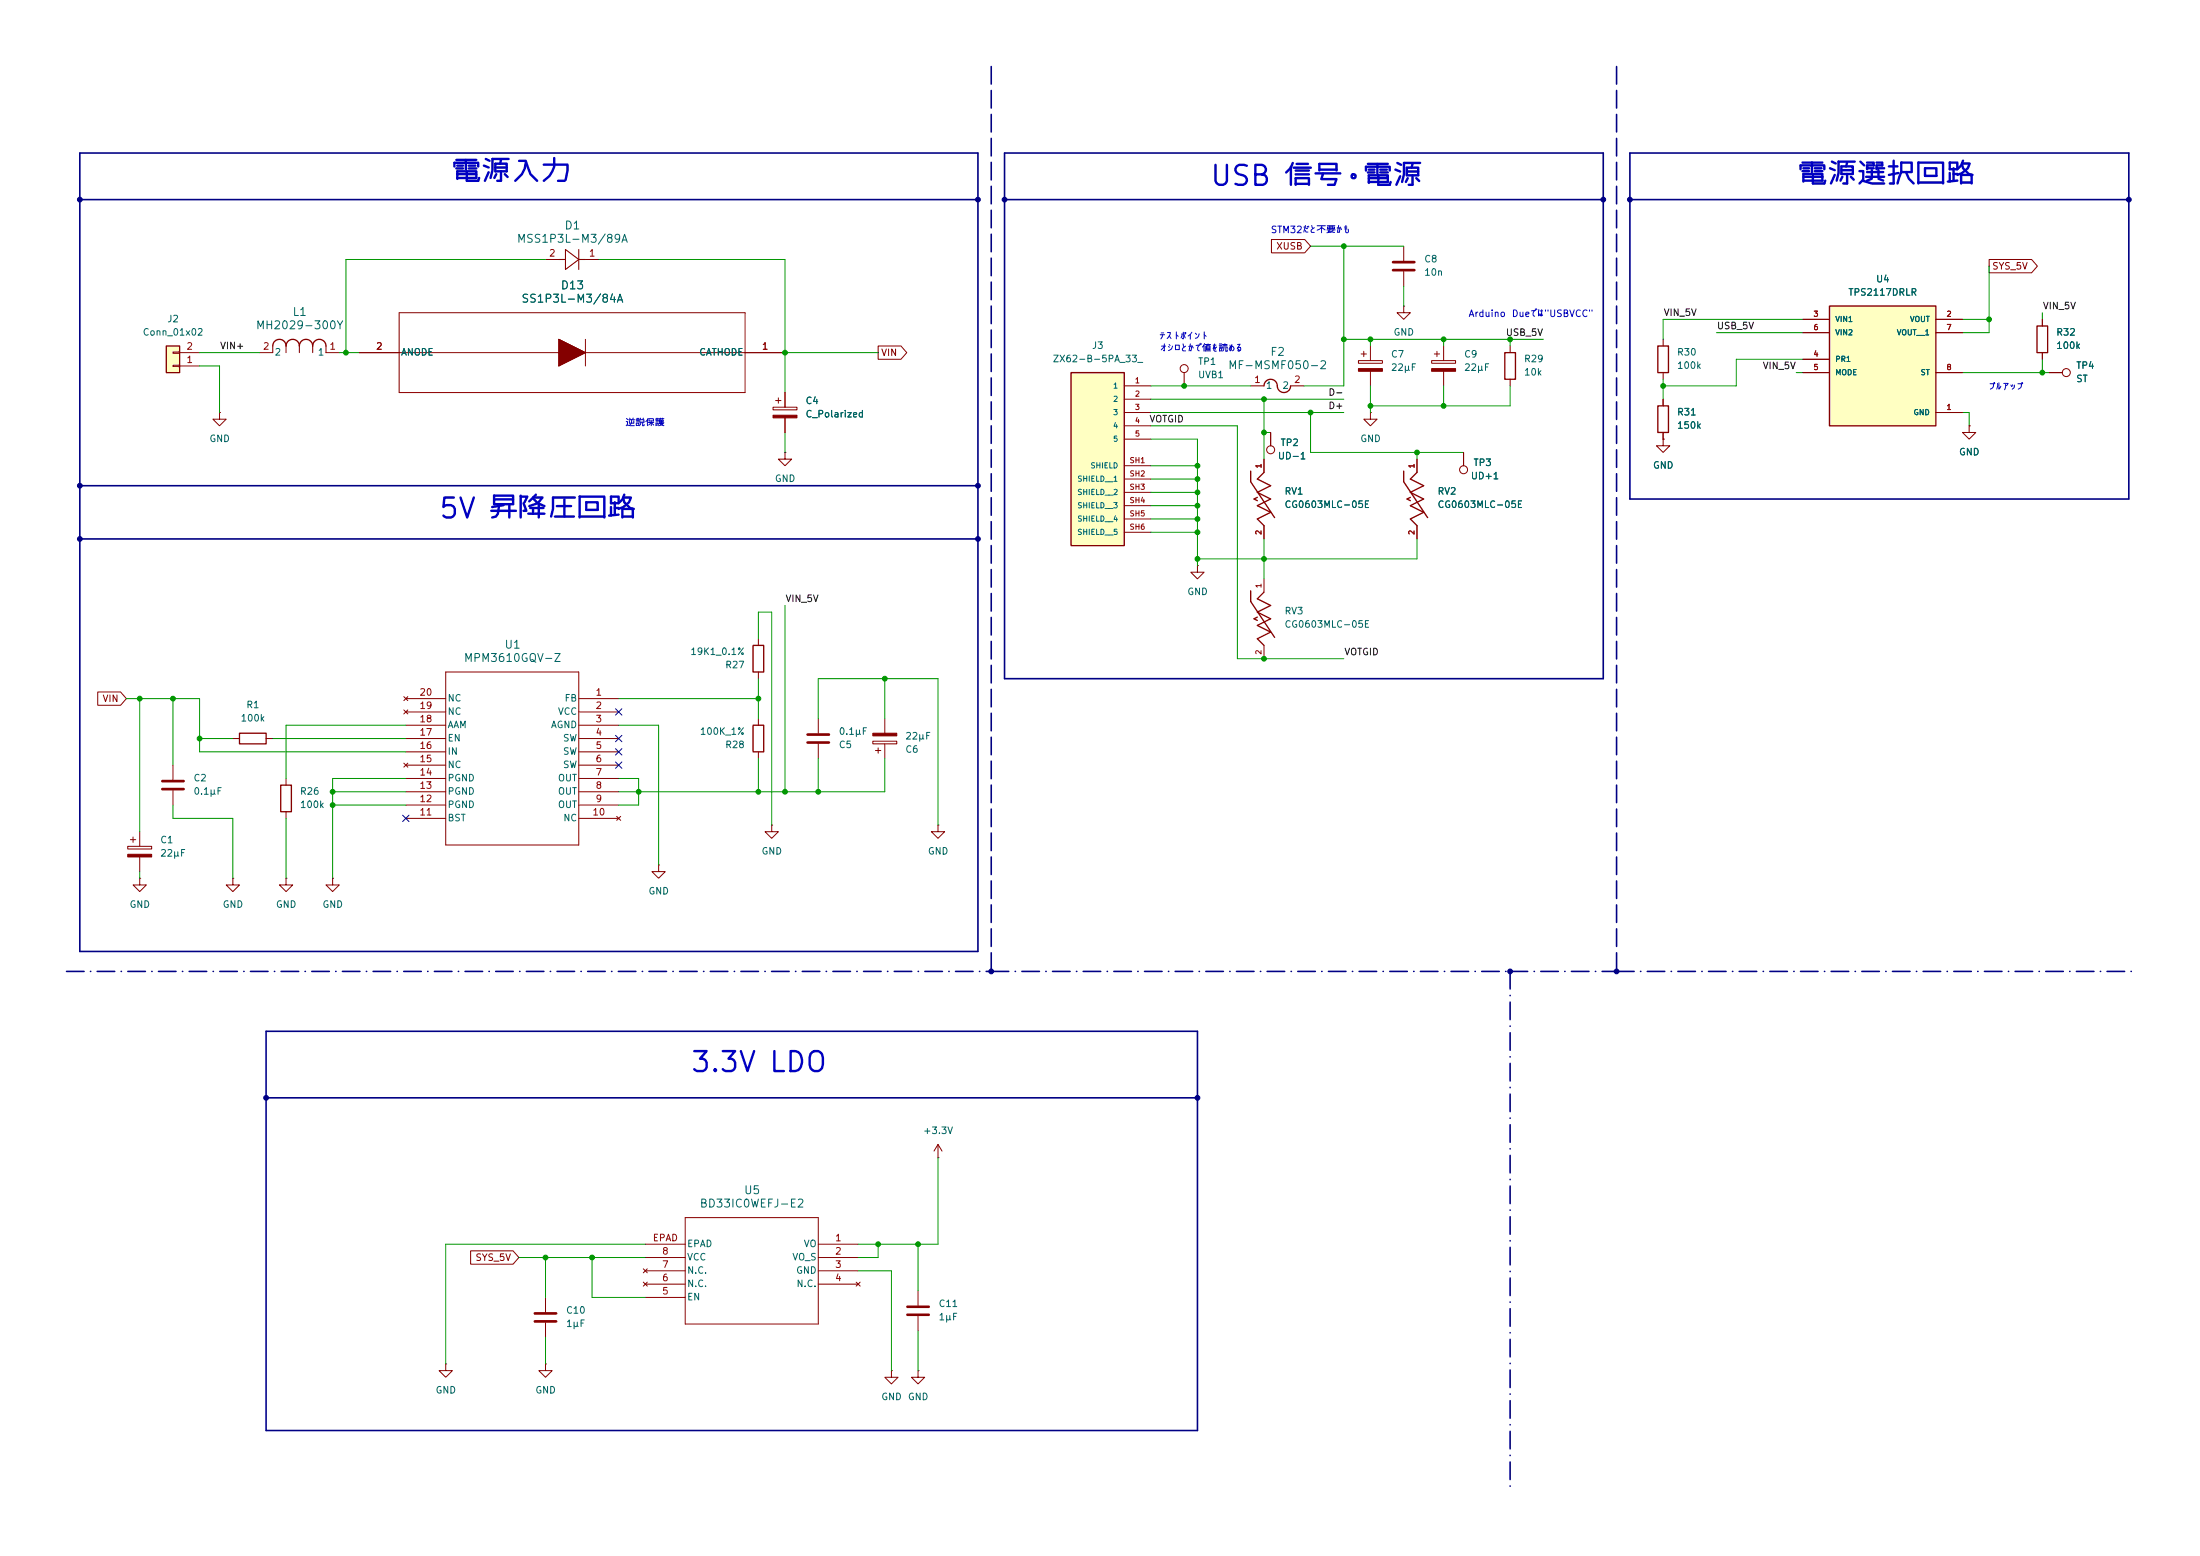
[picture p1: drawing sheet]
<svg xmlns="http://www.w3.org/2000/svg" width="420mm" height="297mm" viewBox="0 0 420 297" stroke-linecap="round" stroke-linejoin="round" font-family="sans-serif">
<g fill="none" stroke="#840000" stroke-width=".19">
<path d="M41.9 78.7v1.3h1.3l-1.3 1.3-1.3-1.3h1.3M41.9 78.7h.1M49.5 67.3h2.6M62.2 67.3h2.6M226.1 71.1v2.6M238.8 73.7h2.5M246.4 73.7h2.5M391.2 71.1h2.5M242.6 82.6v2.5M375.9 81.3v1.3h1.3l-1.3 1.2-1.3-1.2h1.3M375.9 81.3h.1M144.8 121.9v1.3"/>
<path d="M144.8 128.3v1.2M168.9 137.2v2.8M25.4 159.8v1M26.7 158.8v2.7M166.6 141.5h4.6v.5h-4.6zM167.1 143.3h1M167.6 142.7v1.1M168.9 142v2.8M179.1 157.5v1.3h1.2l-1.2 1.2-1.3-1.2h1.3M179.1 157.5h.1M24.4 161.5h4.6v.6h-4.6zM24.9 160.3h1"/>
<path d="M26.7 167.6v1.3h1.2l-1.2 1.3-1.3-1.3h1.3M26.7 167.6h.1M26.7 163.6v2.8M125.7 165.1v1.3h1.3l-1.3 1.2-1.2-1.2h1.2M125.7 165.1h.1M123.2 237.5h7.6M130.8 232.4h25.4v20.3h-25.4zM156.2 237.5h7.6M104.1 247.6v2.8M104.1 252.5v2.8M122.8 244.7l.8 .8M122.8 242.2l.8 .8"/>
<path d="M123.2 240h7.6M123.2 242.6h7.6M123.2 245.1h7.6M123.2 247.6h7.6M123.6 244.7l-.8 .8M123.6 242.2l-.8 .8M156.2 240h7.6M156.2 242.6h7.6M156.2 245.1h7.6M163.4 244.7l.8 .8M164.2 244.7l-.8 .8M85.1 260.3v1.3h1.3l-1.3 1.3-1.3-1.3h1.3"/>
<path d="M85.1 260.3h.1M104.1 260.3v1.3h1.3l-1.3 1.3-1.2-1.3h1.2M104.1 260.3h.1"/>
<circle cx="226.1" cy="70.4" r=".76"/>
<circle cx="394.5" cy="71.1" r=".76"/>
<circle cx="242.6" cy="85.9" r=".76"/>
</g>
<path d="M52.1 66a1.27 1.27 0 0 1 1.2-1.2 1.27 1.27 0 0 1 1.3 1.2 1.27 1.27 0 0 1 1.3-1.2 1.27 1.27 0 0 1 1.2 1.2 1.27 1.27 0 0 1 1.3-1.2 1.27 1.27 0 0 1 1.3 1.2 1.27 1.27 0 0 1 1.3-1.2 1.27 1.27 0 0 1 1.2 1.2M241.3 73.7a1.31 1.31 0 0 1 1.5-1.3 1.31 1.31 0 0 1 1.1 1.6 1.27 1.27 0 0 0 1.4 .9 1.27 1.27 0 0 0 1.1-1.2M143.8 123.2h2v5.1h-2z" fill="none" stroke="#840000" stroke-width=".25"/>
<path d="M52.1 66v1.3M54.6 66v1.3M57.1 66v1.3M59.7 66v1.3M62.2 66v1.3" fill="none" stroke="#840000" stroke-width=".2"/>
<g fill="#840000" stroke="#840000" stroke-width=".19">
<path d="M166.6 140h4.6v.5h-4.6z"/>
<path d="M24.4 163.1h4.6v.5h-4.6z"/>
</g>
<path d="M102.1 250.7h4.1M102.1 252.2h4.1" fill="none" stroke="#840000" stroke-width=".51"/>
<path d="M204.5 71.1h10.1v33h-10.1z" fill="#ffffc2"/>
<g fill="none" stroke="#840000" stroke-width=".25">
<path d="M204.5 71.1h10.1v33h-10.1zM388.9 62.2h2v5.1h-2zM238.8 89.9v2l4.5 6.9M240 94.9l-.6 .4 .6 .3M241.3 90.2l-1.3 1.2 2.6 1.3-2.6 1.3 2.6 1.3-2.6 1.2 2.6 1.3-2.6 1.3 1.3 1.2M268 89.9v2l4.5 6.9M269.2 94.9l-.6 .4 .6 .3M270.5 90.2l-1.3 1.2 2.6 1.3-2.6 1.3 2.6 1.3-2.6 1.2 2.6 1.3-2.6 1.3 1.3 1.2M238.8 112.8v2l4.5 6.9M240 117.8l-.6 .3 .6 .3M241.3 113l-1.3 1.3 2.6 1.3-2.6 1.2 2.6 1.3-2.6 1.3 2.6 1.3-2.6 1.2 1.3 1.3M143.8 138.4h2v5.1h-2z"/>
<path d="M53.6 149.9h2v5h-2z"/>
</g>
<g fill="none" stroke="#840000" stroke-width=".19">
<path d="M268 58.4v1.3h1.2l-1.2 1.3-1.3-1.3h1.3M268 58.4h.1M268 47v2.8M268 51.8v2.8M214.6 73.7h5.1M214.6 76.2h5.1M214.6 78.7h5.1M259.3 68.8h4.6v.5h-4.6zM259.8 67.6h1.1M260.3 67.1v1M261.6 66v2.8M261.6 70.9v2.8"/>
<path d="M389.9 61v1.2M389.9 67.3v1.3M214.6 81.3h5.1M214.6 83.8h5.1M214.6 88.9h5.1M214.6 91.4h5.1M214.6 94h5.1M214.6 96.5h5.1M214.6 99.1h5.1M241.3 87.6v2.6M270.5 87.6v2.6M214.6 101.6h5.1"/>
<path d="M228.6 108v1.2h1.3l-1.3 1.3-1.3-1.3h1.3M228.6 108h.1M241.3 100.3v2.6M241.3 110.5v2.5M270.5 100.3v2.6M77.1 135.5l.8 .8M77.1 133l.8 .7M77.5 133.4h7.6M77.5 135.9h7.6M77.5 138.4h7.6M77.9 135.5l-.8 .8M77.9 133l-.8 .7"/>
<path d="M85.1 128.3h25.4v33h-25.4zM110.5 133.4h7.6M110.5 135.9h7.6M110.5 138.4h7.6M144.8 137.2v1.2M241.3 123.2v2.5M54.6 148.6v1.3M54.6 154.9v1.3M77.1 145.7l.8 .7M77.5 141h7.6M77.5 143.5h7.6M77.5 146.1h7.6"/>
<path d="M77.5 148.6h7.6M77.5 151.1h7.6M77.5 153.7h7.6M77.5 156.2h7.6M77.9 145.7l-.8 .7M110.5 141h7.6M110.5 143.5h7.6M110.5 146.1h7.6M110.5 148.6h7.6M110.5 151.1h7.6M110.5 153.7h7.6M110.5 156.2h7.6"/>
<path d="M117.7 155.8l.8 .8M118.5 155.8l-.8 .8M144.8 143.5v1.3M147.3 157.5v1.3h1.3l-1.3 1.2-1.3-1.2h1.3M147.3 157.5h.1M44.4 167.6v1.3h1.3l-1.3 1.3-1.2-1.3h1.2M44.4 167.6h.1M54.6 167.6v1.3h1.3l-1.3 1.3-1.3-1.3h1.3M54.6 167.6h.1M63.5 167.6v1.3h1.3l-1.3 1.3-1.3-1.3h1.3M63.5 167.6h.1M179.1 218.4l-.8 1.3"/>
<path d="M179.1 218.4l.7 1.3M179.1 218.4v2.6M179.1 221h.1M175.3 246.4v2.8M175.3 251.2v2.8M170.2 261.6v1.3h1.2l-1.2 1.3-1.3-1.3h1.3M170.2 261.6h.1M175.3 261.6v1.3h1.2l-1.2 1.3-1.3-1.3h1.3M175.3 261.6h.1"/>
</g>
<path d="M265.9 50h4.1M265.9 51.6h4.1M173.2 249.4h4.1M173.2 251h4.1" fill="none" stroke="#840000" stroke-width=".51"/>
<path d="M259.3 70.4h4.6v.5h-4.6z" fill="#840000" stroke="#840000" stroke-width=".19"/>
<path d="M31.7 66h2.6v5.1h-2.6z" fill="#ffffc2"/>
<path d="M31.7 66h2.6v5.1h-2.6zM287.3 67.3h2v5.1h-2zM316.5 77.5h2v5.1h-2zM316.5 66h2v5.1h-2zM45.7 140h5.1v2h-5.1z" fill="none" stroke="#840000" stroke-width=".25"/>
<g fill="none" stroke="#840000" stroke-width=".19">
<path d="M104.1 49.5h2.6M111.8 49.5h2.5M33 69.7h1.3v.3h-1.3zM33 67.2h1.3v.2h-1.3zM34.3 69.9h3.8M34.3 67.3h3.8M261.6 78.7v1.3h1.3l-1.3 1.3-1.3-1.3h1.3M261.6 78.7h.1M273.3 68.8h4.6v.5h-4.6zM273.8 67.6h1M274.3 67.1v1M275.6 66v2.8"/>
<path d="M275.6 70.9v2.8M288.3 66v1.3M288.3 72.4v1.3M317.5 64.8v1.2M317.5 71.1v1.3M317.5 76.2v1.3M317.5 83.8v1.3h1.3l-1.3 1.3-1.3-1.3h1.3M317.5 83.8h.1M317.5 82.6v1.2M33 146.1v2.7M33 150.9v2.8M44.4 141h1.3"/>
<path d="M50.8 141h1.3"/>
</g>
<path d="M106.7 49.5h1.2M107.9 47.6l2.6 1.9-2.6 1.9zM110.5 49.5h1.3M110.5 47.6v3.8" fill="none" stroke="#840000" stroke-width=".2"/>
<path d="M31 149.1h4.1M31 150.6h4.1" fill="none" stroke="#840000" stroke-width=".51"/>
<path d="M273.3 70.4h4.6v.5h-4.6z" fill="#840000" stroke="#840000" stroke-width=".19"/>
<path d="M349.2 58.4h20.4v22.9h-20.4z" fill="#ffffc2"/>
<path d="M349.2 58.4h20.4v22.9h-20.4z" fill="none" stroke="#840000" stroke-width=".25"/>
<g fill="none" stroke="#840000" stroke-width=".19">
<path d="M76.2 59.7h66v15.2h-66zM242.7 45.7h6.4l1.1 1.3-1.1 1.3h-6.4zM379.7 49.5h8.1l1.1 1.3-1.1 1.3h-8.1zM68.6 67.3h81.3M106.7 64.8l5.1 2.5-5.1 2.6zM111.8 64.8v5.1M147.6 77.7h4.5v.5h-4.5zM148.1 76.5h1M148.6 75.9v1.1M149.9 74.9v2.8M149.9 79.8v2.8M167.6 66h4.4l1.1 1.3-1.1 1.3h-4.4z"/>
<path d="M317.5 76.2v1.3M344.2 61h5M344.2 68.6h5M344.2 71.1h5M344.2 63.5h5M369.6 78.7h5M369.6 61h5M369.6 71.1h5M369.6 63.5h5M389.9 61v1.2M389.9 67.3v1.3M391.2 71.1h2.5"/>
<path d="M149.9 86.4v1.2h1.2l-1.2 1.3-1.3-1.3h1.3M149.9 86.4h.1M241.3 87.6v2.6M242.6 82.6v2.5M270.5 87.6v2.6M279.4 86.4v2.5M317.5 83.8h.1M317.5 82.6v1.2M375.9 81.3h.1M241.3 100.3v2.6M270.5 100.3v2.6M18.7 132.1h4.3l1.1 1.3-1.1 1.2h-4.3z"/>
<path d="M156.2 137.2v2.8M156.2 142v2.8M89.8 238.8h8.1l1.2 1.2-1.2 1.3h-8.1z"/>
<circle cx="279.4" cy="89.7" r=".76"/>
</g>
<path d="M154.2 141.7h4M154.2 140.2h4" fill="none" stroke="#840000" stroke-width=".51"/>
<g fill="#840000" stroke="#840000" stroke-width=".19">
<path d="M106.7 64.8l5.1 2.5-5.1 2.6z"/>
<path d="M147.6 79.2h4.5v.6h-4.5z"/>
</g>
<path d="M15.2 38.1h171.5M15.2 29.2h171.5v152.4h-171.5zM191.8 29.2h114.3v100.3h-114.3zM191.8 38.1h114.3M311.1 38.1h95.3M311.1 29.2h95.3v66.1h-95.3zM15.2 92.7h171.5M15.2 102.9h171.5M50.8 196.9h177.8v76.1h-177.8zM50.8 209.6h177.8" fill="none" stroke="#000084" stroke-width=".3"/>
<path d="M189.2 12.7v172.7M308.6 12.7v172.7" fill="none" stroke="#000084" stroke-width=".3" stroke-dasharray="3.4 1.2"/>
<path d="M12.7 185.4h176.5M189.2 185.4h99.1M288.3 185.4v99.1M288.3 185.4h20.3M308.6 185.4h99.1" fill="none" stroke="#000084" stroke-width=".3" stroke-dasharray="3.4 1.2 .1 1.2"/>
<g fill="none" stroke="#009600" stroke-width=".19">
<path d="M104.1 49.5h-38.1v17.8M114.3 49.5h35.6v25.4M250.2 47h17.8M256.5 47v26.7h-7.6M268 54.6v3.8M379.7 50.8v12.7h-5.1M389.9 59.7v1.3M38.1 67.3h11.4M38.1 69.9h3.8v8.8M64.8 67.3h3.8M149.9 67.3h17.7M219.7 73.7h19.1"/>
<path d="M219.7 78.7h36.8M219.7 76.2h36.8M241.3 76.2v11.4M250.2 78.7v7.7h29.2M256.5 64.8h38.1M261.6 64.8v1.2M261.6 73.7v5M275.6 64.8v1.2M275.6 73.7v3.8M288.3 73.7v3.8h-26.7M288.3 64.8v1.2M317.5 72.4v3.8"/>
<path d="M327.7 63.5h16.5M342.9 71.1h1.3M344.2 61h-26.7v3.8M344.2 68.6h-12.7v5.1h-14M374.6 71.1h16.6M374.6 61h5.1M374.6 78.7h1.3v2.6M389.9 68.6v2.5M149.9 82.6v3.8M219.7 83.8h8.9v24.2M219.7 99.1h8.9M219.7 94h8.9"/>
<path d="M219.7 91.4h8.9M219.7 81.3h16.5v44.4h20.3M219.7 88.9h8.9M219.7 96.5h8.9M241.3 82.6h1.3M270.5 86.4v1.2M149.9 115.6v35.5M219.7 101.6h8.9M241.3 102.9v7.6M270.5 102.9v3.8h-41.9M24.1 133.4h14v10.1h39.4M26.7 133.4v25.4"/>
<path d="M33 133.4v12.7M77.5 138.4h-22.9v10.2M118.1 138.4h7.6v26.7M118.1 133.4h26.7M144.8 121.9v-5.1h2.5v40.7M144.8 129.5v7.7M156.2 137.2v-7.7h22.9v28M168.9 129.5v7.7M33 153.7v2.5h11.4v11.4M38.1 141h6.3M52.1 141h25.4M54.6 156.2v11.4"/>
<path d="M63.5 151.1h14M63.5 153.7h14M77.5 148.6h-14v19M118.1 148.6h3.8v5.1h-3.8M144.8 144.8v6.3M156.2 144.8v6.3M168.9 144.8v6.3h-50.8M26.7 166.4v1.2M123.2 237.5h-38.1v22.8M167.6 237.5v2.5h-3.8M175.3 237.5v8.9M179.1 221v16.5h-15.3"/>
<path d="M99.1 240h24.1M104.1 240v7.6M104.1 255.3v5M113 240v7.6h10.2M163.8 242.6h6.4v19M175.3 254v7.6"/>
</g>
<path d="M117.5 135.3l1.2 1.2M118.7 135.3l-1.2 1.2M76.9 155.6l1.2 1.2M78.1 155.6l-1.2 1.2M117.5 145.4l1.2 1.3M117.5 142.9l1.2 1.2M117.5 140.4l1.2 1.2M118.7 145.4l-1.2 1.3M118.7 142.9l-1.2 1.2M118.7 140.4l-1.2 1.2" fill="none" stroke="#000084" stroke-width=".19"/>
<g fill="#009600" stroke="#009600" stroke-width=".19">
<circle cx="241.3" cy="106.7" r=".46"/>
<circle cx="228.6" cy="106.7" r=".46"/>
<circle cx="156.2" cy="151.1" r=".46"/>
<circle cx="228.6" cy="96.5" r=".46"/>
<circle cx="228.6" cy="101.6" r=".46"/>
<circle cx="228.6" cy="99.1" r=".46"/>
<circle cx="167.6" cy="237.5" r=".46"/>
<circle cx="175.3" cy="237.5" r=".46"/>
<circle cx="149.9" cy="67.3" r=".46"/>
<circle cx="168.9" cy="129.5" r=".46"/>
<circle cx="66" cy="67.3" r=".46"/>
<circle cx="33" cy="133.4" r=".46"/>
<circle cx="26.7" cy="133.4" r=".46"/>
<circle cx="38.1" cy="141" r=".46"/>
<circle cx="144.8" cy="151.1" r=".46"/>
<circle cx="121.9" cy="151.1" r=".46"/>
<circle cx="144.8" cy="133.4" r=".46"/>
<circle cx="149.9" cy="151.1" r=".46"/>
<circle cx="63.5" cy="151.1" r=".46"/>
<circle cx="63.5" cy="153.7" r=".46"/>
<circle cx="113" cy="240" r=".46"/>
<circle cx="104.1" cy="240" r=".46"/>
<circle cx="275.6" cy="77.5" r=".46"/>
<circle cx="317.5" cy="73.7" r=".46"/>
<circle cx="288.3" cy="64.8" r=".46"/>
<circle cx="256.5" cy="47" r=".46"/>
<circle cx="256.5" cy="64.8" r=".46"/>
<circle cx="241.3" cy="82.6" r=".46"/>
<circle cx="275.6" cy="64.8" r=".46"/>
<circle cx="261.6" cy="64.8" r=".46"/>
<circle cx="261.6" cy="77.5" r=".46"/>
<circle cx="270.5" cy="86.4" r=".46"/>
<circle cx="228.6" cy="91.4" r=".46"/>
<circle cx="228.6" cy="94" r=".46"/>
<circle cx="228.6" cy="88.9" r=".46"/>
<circle cx="226.1" cy="73.7" r=".46"/>
<circle cx="250.2" cy="78.7" r=".46"/>
<circle cx="241.3" cy="76.2" r=".46"/>
<circle cx="241.3" cy="125.7" r=".46"/>
<circle cx="389.9" cy="71.1" r=".46"/>
<circle cx="379.7" cy="61" r=".46"/>
</g>
<g fill="#000084" stroke="#000084" stroke-width=".19">
<circle cx="189.2" cy="185.4" r=".46"/>
<circle cx="228.6" cy="209.6" r=".46"/>
<circle cx="186.7" cy="38.1" r=".46"/>
<circle cx="186.7" cy="92.7" r=".46"/>
<circle cx="191.8" cy="38.1" r=".46"/>
<circle cx="186.7" cy="102.9" r=".46"/>
<circle cx="15.2" cy="38.1" r=".46"/>
<circle cx="15.2" cy="102.9" r=".46"/>
<circle cx="15.2" cy="92.7" r=".46"/>
<circle cx="50.8" cy="209.6" r=".46"/>
<circle cx="311.1" cy="38.1" r=".46"/>
<circle cx="306.1" cy="38.1" r=".46"/>
<circle cx="406.4" cy="38.1" r=".46"/>
<circle cx="308.6" cy="185.4" r=".46"/>
<circle cx="288.3" cy="185.4" r=".46"/>
</g>
<g font-size="3.8" fill="#0000c2">
<text x="86" y="35.7">電源入力</text>
<text x="230.8" y="36.4">USB 信号・電源</text>
<text x="343" y="36.2">電源選択回路</text>
<text x="83.5" y="99.9">5V 昇降圧回路</text>
<text x="131.6" y="205.6">3.3V LDO</text>
</g>
<g font-size="1.5" fill="#006464">
<text x="98.5" y="46.7">MSS1P3L-M3/89A</text>
<text x="107.7" y="44.2">D1</text>
<text x="99.4" y="58.1">SS1P3L-M3/84A</text>
<text x="106.9" y="55.6">D13</text>
<text x="48.7" y="63.2">MH2029-300Y</text>
<text x="55.7" y="60.7">L1</text>
<text x="234.3" y="70.8">MF-MSMF050-2</text>
<text x="242.4" y="68.3">F2</text>
<text x="96.2" y="124.2">U1</text>
<text x="88.4" y="126.7">MPM3610GQV-Z</text>
<text x="133.5" y="230.9">BD33IC0WEFJ-E2</text>
<text x="141.9" y="228.3">U5</text>
</g>
<g font-size="1.3" fill="#0000c2">
<text x="242.5" y="44.8">STM32だと不要かも</text>
<text x="221.1" y="65.1">テストポイント</text>
<text x="280.2" y="60.8">Arduino</text>
<text x="288.5" y="60.8">Dueでは&quot;USBVCC&quot;</text>
<text x="221.3" y="67.4">オシロとかで値を読める</text>
<text x="379.5" y="74.8">プルアップ</text>
<text x="119.3" y="81.6">逆説保護</text>
</g>
<g font-size="1.3" fill="#840000">
<text x="243.5" y="47.9">XUSB</text>
<text x="380.2" y="51.8">SYS_5V</text>
<text x="168.1" y="68.3">VIN</text>
<text x="19.5" y="134.3">VIN</text>
<text x="90.7" y="241">SYS_5V</text>
</g>
<g font-size="1.3" fill="#a90000">
<text x="104.7" y="49.3">2</text>
<text x="112.3" y="49.3">1</text>
<text x="35.5" y="69.6">1</text>
<text x="35.5" y="67.1">2</text>
<text x="50.1" y="67.1">2</text>
<text x="62.8" y="67.1">1</text>
<text x="71.7" y="67.1">2</text>
<text x="145.3" y="67.1">1</text>
<text x="239.3" y="73.4">1</text>
<text x="246.9" y="73.4">2</text>
<text x="80" y="135.6">19</text>
<text x="80" y="133.1">20</text>
<text x="113.6" y="133.1">1</text>
<text x="113.6" y="135.6">2</text>
<text x="80" y="143.3">16</text>
<text x="80" y="140.7">17</text>
<text x="80" y="138.2">18</text>
<text x="113.6" y="138.2">3</text>
<text x="113.6" y="140.7">4</text>
<text x="113.6" y="143.3">5</text>
<text x="80" y="148.3">14</text>
<text x="80" y="145.8">15</text>
<text x="113.6" y="145.8">6</text>
<text x="113.6" y="148.3">7</text>
<text x="80" y="156">11</text>
<text x="80" y="153.4">12</text>
<text x="80" y="150.9">13</text>
<text x="113" y="156">10</text>
<text x="113.6" y="150.9">8</text>
<text x="113.6" y="153.4">9</text>
<text x="124.5" y="237.2">EPAD</text>
<text x="126.3" y="239.8">8</text>
<text x="159.3" y="237.2">1</text>
<text x="159.3" y="239.8">2</text>
<text x="126.3" y="244.9">6</text>
<text x="126.3" y="242.3">7</text>
<text x="159.3" y="242.3">3</text>
<text x="159.3" y="244.9">4</text>
<text x="126.3" y="247.4">5</text>
</g>
<g font-size="1.3" fill="#006464">
<text x="271.8" y="50.4">C8</text>
<text x="271.8" y="52.9">10n</text>
<text x="352.7" y="56.7">TPS2117DRLR</text>
<text x="358" y="54.2">U4</text>
<text x="27.1" y="64.4">Conn_01x02</text>
<text x="31.8" y="61.8">J2</text>
<text x="265.9" y="64.4">GND</text>
<text x="392.4" y="64.4">R32</text>
<text x="52.3" y="68.2">2</text>
<text x="60.6" y="68.2">1</text>
<text x="76.5" y="68.2">ANODE</text>
<text x="133.4" y="68.2">CATHODE</text>
<text x="200.9" y="69.4">ZX62-B-5PA_33_</text>
<text x="208.4" y="66.9">J3</text>
<text x="228.6" y="70">TP1</text>
<text x="265.4" y="68.6">C7</text>
<text x="265.4" y="71.1">22µF</text>
<text x="279.4" y="68.6">C9</text>
<text x="279.4" y="71.1">22µF</text>
<text x="290.8" y="72">10k</text>
<text x="290.8" y="69.4">R29</text>
<text x="320" y="68.2">R30</text>
<text x="320" y="70.7">100k</text>
<text x="392.4" y="66.9">100k</text>
<text x="396.2" y="70.7">TP4</text>
<text x="153.7" y="77.4">C4</text>
<text x="228.6" y="72.5">UVB1</text>
<text x="241.6" y="74.5">1</text>
<text x="244.7" y="74.5">2</text>
<text x="396.2" y="73.3">ST</text>
<text x="153.7" y="80">C_Polarized</text>
<text x="320" y="79.6">R31</text>
<text x="320" y="82.1">150k</text>
<text x="39.9" y="84.7">GND</text>
<text x="243.8" y="88">UD-1</text>
<text x="244.4" y="85.4">TP2</text>
<text x="259.6" y="84.7">GND</text>
<text x="281.2" y="89.3">TP3</text>
<text x="315.5" y="89.8">GND</text>
<text x="373.9" y="87.2">GND</text>
<text x="147.8" y="92.3">GND</text>
<text x="245.1" y="94.7">RV1</text>
<text x="274.3" y="94.7">RV2</text>
<text x="280.7" y="91.8">UD+1</text>
<text x="245.1" y="97.3">CG0603MLC-05E</text>
<text x="274.3" y="97.3">CG0603MLC-05E</text>
<text x="226.6" y="113.9">GND</text>
<text x="245.1" y="117.6">RV3</text>
<text x="131.7" y="125.3">19K1_0.1%</text>
<text x="245.1" y="120.1">CG0603MLC-05E</text>
<text x="138.3" y="127.9">R27</text>
<text x="46.9" y="135.5">R1</text>
<text x="85.3" y="136.8">NC</text>
<text x="85.3" y="134.2">NC</text>
<text x="106.4" y="136.8">VCC</text>
<text x="107.7" y="134.2">FB</text>
<text x="45.8" y="138">100k</text>
<text x="85.3" y="141.8">EN</text>
<text x="85.3" y="139.3">AAM</text>
<text x="105.1" y="139.3">AGND</text>
<text x="107.4" y="141.8">SW</text>
<text x="133.5" y="140.6">100K_1%</text>
<text x="138.3" y="143.1">R28</text>
<text x="160" y="143.1">C5</text>
<text x="160" y="140.6">0.1µF</text>
<text x="172.7" y="144">C6</text>
<text x="172.7" y="141.5">22µF</text>
<text x="36.8" y="149.5">C2</text>
<text x="85.3" y="149.5">PGND</text>
<text x="85.3" y="146.9">NC</text>
<text x="85.3" y="144.4">IN</text>
<text x="106.4" y="149.5">OUT</text>
<text x="107.4" y="144.4">SW</text>
<text x="107.4" y="146.9">SW</text>
<text x="36.8" y="152">0.1µF</text>
<text x="57.2" y="152">R26</text>
<text x="57.2" y="154.5">100k</text>
<text x="85.3" y="154.5">PGND</text>
<text x="85.3" y="152">PGND</text>
<text x="106.4" y="152">OUT</text>
<text x="106.4" y="154.5">OUT</text>
<text x="30.5" y="161.3">C1</text>
<text x="85.3" y="157.1">BST</text>
<text x="107.4" y="157.1">NC</text>
<text x="30.5" y="163.8">22µF</text>
<text x="145.3" y="163.4">GND</text>
<text x="177" y="163.4">GND</text>
<text x="24.6" y="173.6">GND</text>
<text x="42.4" y="173.6">GND</text>
<text x="52.6" y="173.6">GND</text>
<text x="61.5" y="173.6">GND</text>
<text x="123.7" y="171">GND</text>
<text x="176.1" y="216.8">+3.3V</text>
<text x="131.1" y="238.4">EPAD</text>
<text x="153.3" y="238.4">VO</text>
<text x="131.1" y="246">N.C.</text>
<text x="131.1" y="243.4">N.C.</text>
<text x="131.1" y="240.9">VCC</text>
<text x="151.2" y="240.9">VO_S</text>
<text x="151.9" y="243.4">GND</text>
<text x="151.9" y="246">N.C.</text>
<text x="108" y="251.1">C10</text>
<text x="131.1" y="248.5">EN</text>
<text x="179.1" y="249.8">C11</text>
<text x="108" y="253.6">1µF</text>
<text x="179.1" y="252.3">1µF</text>
<text x="83.1" y="266.3">GND</text>
<text x="102.1" y="266.3">GND</text>
<text x="168.1" y="267.6">GND</text>
<text x="173.2" y="267.6">GND</text>
</g>
<g font-size="1.3" fill="#0f0f0f">
<text x="389.9" y="59.3">VIN_5V</text>
<text x="287.4" y="64.4">USB_5V</text>
<text x="317.5" y="60.6">VIN_5V</text>
<text x="327.7" y="63.2">USB_5V</text>
<text x="41.9" y="67">VIN+</text>
<text x="336.4" y="70.8">VIN_5V</text>
<text x="253.5" y="75.9">D-</text>
<text x="219.3" y="80.9">VOTGID</text>
<text x="253.5" y="78.4">D+</text>
<text x="149.9" y="115.2">VIN_5V</text>
<text x="256.5" y="125.4">VOTGID</text>
</g>
<g font-size="1" fill="#a90000">
<text x="346.1" y="60.7">3</text>
<text x="346.1" y="63.2">6</text>
<text x="371.5" y="60.7">2</text>
<text x="371.5" y="63.2">7</text>
<text x="346.1" y="68.3">4</text>
<text x="346.1" y="70.9">5</text>
<text x="371.5" y="70.9">8</text>
<text x="216.6" y="73.4">1</text>
<text x="216.6" y="75.9">2</text>
<text x="216.6" y="78.5">3</text>
<text x="216.6" y="81">4</text>
<text x="216.6" y="83.6">5</text>
<text x="371.5" y="78.5">1</text>
<text x="215.5" y="88.6">SH1</text>
<text x="241" y="89.5" transform="rotate(-90 241 89.5)">1</text>
<text x="270.3" y="89.5" transform="rotate(-90 270.3 89.5)">1</text>
<text x="215.5" y="91.2">SH2</text>
<text x="215.5" y="93.7">SH3</text>
<text x="215.5" y="96.3">SH4</text>
<text x="215.5" y="98.8">SH5</text>
<text x="215.5" y="101.3">SH6</text>
<text x="241" y="102.2" transform="rotate(-90 241 102.2)">2</text>
<text x="270.3" y="102.2" transform="rotate(-90 270.3 102.2)">2</text>
<text x="241" y="112.4" transform="rotate(-90 241 112.4)">1</text>
<text x="241" y="125.1" transform="rotate(-90 241 125.1)">2</text>
</g>
<g font-size="1" fill="#006464">
<text x="350.3" y="61.7">VIN1</text>
<text x="350.3" y="64.2">VIN2</text>
<text x="362" y="64.2">VOUT__1</text>
<text x="364.5" y="61.7">VOUT</text>
<text x="350.3" y="69.3">PR1</text>
<text x="350.3" y="71.9">MODE</text>
<text x="366.6" y="71.9">ST</text>
<text x="212.4" y="74.4">1</text>
<text x="212.4" y="76.9">2</text>
<text x="212.4" y="79.5">3</text>
<text x="212.4" y="82">4</text>
<text x="365.2" y="79.5">GND</text>
<text x="208.1" y="89.6">SHIELD</text>
<text x="212.4" y="84.6">5</text>
<text x="205.6" y="92.2">SHIELD__1</text>
<text x="205.6" y="94.7">SHIELD__2</text>
<text x="205.6" y="97.3">SHIELD__3</text>
<text x="205.6" y="99.8">SHIELD__4</text>
<text x="205.6" y="102.3">SHIELD__5</text>
</g>
</svg>
